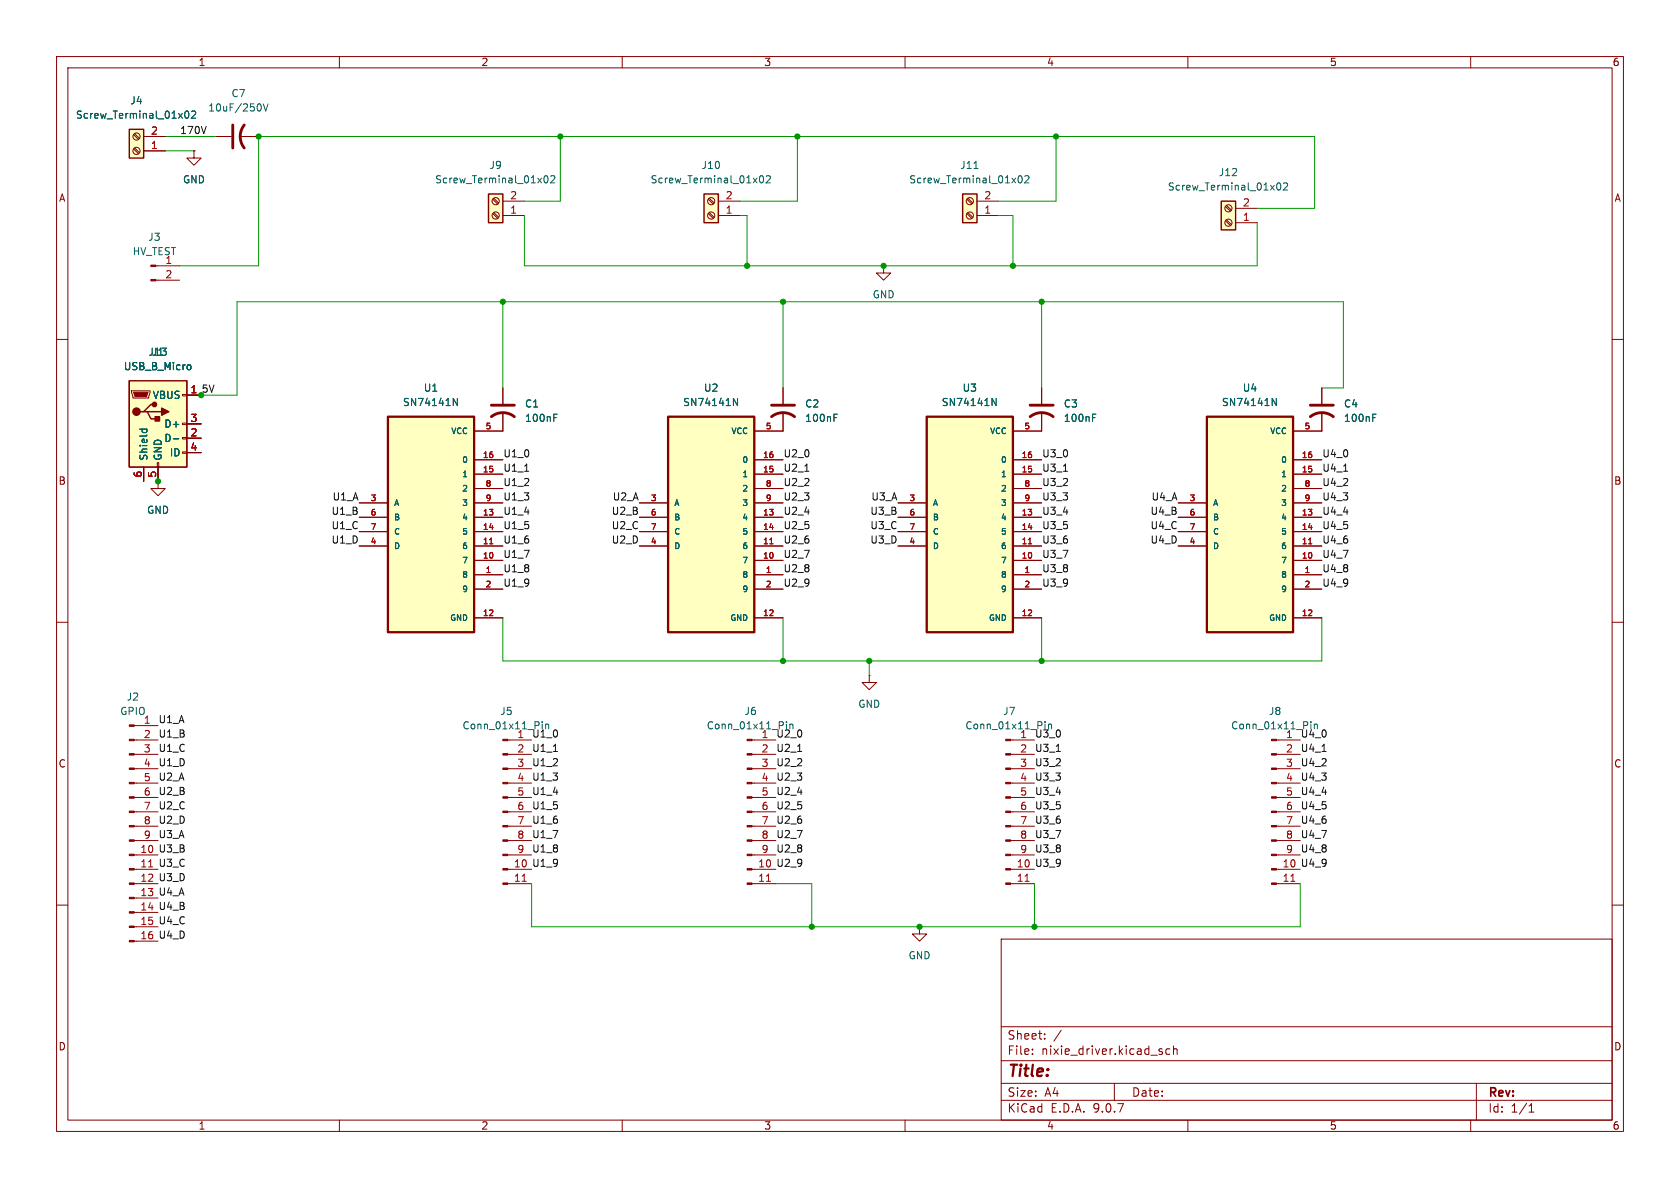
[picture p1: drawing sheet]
<svg xmlns="http://www.w3.org/2000/svg" width="297mm" height="210mm" viewBox="0 0 297 210" stroke-linecap="round" stroke-linejoin="round" font-family="sans-serif">
<g fill="none" stroke="#840000" stroke-width=".18">
<path d="M10 10h277v190h-277zM12 12h273v186h-273zM60 10v2M110 10v2M160 10v2M210 10v2M260 10v2M10 60h2M285 60h2M10 110h2M285 110h2M10 160h2"/>
<path d="M177 166h108v32h-108zM285 160h2M60 198v2M110 198v2M160 198v2M177 194.5h108M177 191.5h108M177 187.5h108M177 181.5h108M182.5 186.3v.1M182.5 185.5v.1M184.7 183.6v.1"/>
<path d="M184.7 182.8v.1M187.6 182.1l-1.3 2M197 191.5v3M205.1 185.9l.4 .1v.2l-.2 .2h-.3M205.1 185.4l.4 .1M206.8 185.5l-.4-.1-.3 .3v.4l.1 .2h.6M207.5 185.5l.2-.1 .3 .1 .1 .9M207.5 184.9v1.5M210 198v2M260 198v2M261 191.5v6.5M270.3 196.6h.9"/>
<path d="M270.3 195.5l.4-.4v1.5"/>
</g>
<path d="M22.9 67.3h10.1v15.3h-10.1z" fill="#ffffc2"/>
<path d="M22.9 67.3h10.1v15.3h-10.1zM25.4 72.8h.6l.7 1.2h1.2M26 72.8h2.6M27.3 71.5h-.6l-1.3 1.3h-.6" fill="none" stroke="#840000" stroke-width=".25"/>
<g fill="none" stroke="#840000" stroke-width=".18">
<path d="M23.2 69.1h3.3v.2l-.2 1.1h-2.8zM32.3 69.7h.7v.3h-.7zM32.3 74.8h.7v.3h-.7zM32.3 77.3h.7v.3h-.7zM32.3 79.9h.7v.2h-.7zM33 69.9h2.6M33 74.9h2.6M33 77.5h2.6M233.7 68.6v2.8M233.7 72.9v3.3M25.4 82.6v2.5M27.8 81.8h.3v.8h-.3z"/>
<path d="M27.9 82.6v2.5M33 80h2.6"/>
</g>
<path d="M23.6 69.3h2.6l-.3 .8h-2z" fill="#840000" stroke="#840000" stroke-width=".18"/>
<g fill="#840000" stroke="#840000" stroke-width=".25">
<path d="M27.4 73.7h.8v.7h-.8z"/>
<path d="M28.6 72.1l1.2 .7-1.2 .6z"/>
<circle cx="24.1" cy="72.8" r=".63"/>
<circle cx="27.3" cy="71.5" r=".38"/>
</g>
<path d="M24.7 75.9h1.3M25.2 75.9l-.1 .3M25.9 75.9l.1 .3M30.6 77.6h1M33.3 64.5l.3 .1 .1 .1v.5l-.4 .1M242.7 73.8h.4M242.7 73.2h.6" fill="none" stroke="#006464" stroke-width=".18"/>
<path d="M231.6 73.7a3.3 3.3 0 0 1 4.1 0M231.6 71.6h4.1" fill="none" stroke="#840000" stroke-width=".51"/>
<path d="M170.2 34.3h2.5v5.1h-2.5z" fill="#ffffc2"/>
<path d="M170.2 34.3h2.5v5.1h-2.5z" fill="none" stroke="#840000" stroke-width=".25"/>
<g fill="none" stroke="#840000" stroke-width=".18">
<path d="M170.9 37.8l.9 .8M170.9 35.2l.9 .9M171.1 37.6l.9 .8M171.1 35.1l.9 .8M172.7 38.1h3.8M172.7 35.6h3.8M184.1 68.6v2.8M184.1 72.9v3.3M153.7 119.4v1.3h1.2l-1.2 1.2-1.3-1.2h1.3M153.7 119.4h.1M23.7 130.8h4.2M23.7 133.4h4.2"/>
<path d="M23.7 135.9h4.2M23.7 138.4h4.2M23.7 128.3h4.2M89.8 130.8h4.2M89.8 133.4h4.2M89.8 135.9h4.2M89.8 138.4h4.2M132.9 130.8h4.3M132.9 133.4h4.3M132.9 135.9h4.3M132.9 138.4h4.3M178.7 130.8h4.2"/>
<path d="M178.7 133.4h4.2M178.7 135.9h4.2M178.7 138.4h4.2M225.7 130.8h4.2M225.7 133.4h4.2M225.7 135.9h4.2M225.7 138.4h4.2M23.7 141h4.2M23.7 143.5h4.2M23.7 146.1h4.2M23.7 148.6h4.2M23.7 151.1h4.2"/>
<path d="M23.7 153.7h4.2M23.7 156.2h4.2M23.7 158.8h4.2M89.8 141h4.2M89.8 143.5h4.2M89.8 146.1h4.2M89.8 148.6h4.2M89.8 151.1h4.2M89.8 153.7h4.2M89.8 156.2h4.2M132.9 141h4.3M132.9 143.5h4.3"/>
<path d="M132.9 146.1h4.3M132.9 148.6h4.3M132.9 151.1h4.3M132.9 153.7h4.3M132.9 156.2h4.3M178.7 141h4.2M178.7 143.5h4.2M178.7 146.1h4.2M178.7 148.6h4.2M178.7 151.1h4.2M178.7 153.7h4.2M178.7 156.2h4.2"/>
<path d="M225.7 141h4.2M225.7 143.5h4.2M225.7 146.1h4.2M225.7 148.6h4.2M225.7 151.1h4.2M225.7 153.7h4.2M225.7 156.2h4.2M23.7 161.3h4.2M23.7 163.8h4.2M23.7 166.4h4.2M162.6 163.8v1.3h1.2l-1.2 1.3-1.3-1.3h1.3M162.6 163.8h.1"/>
<circle cx="171.4" cy="38.1" r=".63"/>
<circle cx="171.4" cy="35.6" r=".63"/>
</g>
<g fill="none" stroke="#006464" stroke-width=".18">
<path d="M172.2 29.8h.7M180.1 31.2l.2-.1a.68 .68 0 0 1 .4 .6 .68 .68 0 0 1-.4 .6l-.2-.1-.1-.4zM181.2 31.2l.5-.1 .2 .3-.8 .9h.8M193.2 73.8h.4M193.2 73.2h.6M95.9 127.6v.1M95.9 128v.8M96.5 128.1l.1-.1 .3 .1 .1 .7M96.5 128v.8M139 127.6v.1M139 128v.8M139.6 128v.8"/>
<path d="M139.6 128.1l.2-.1 .3 .1 .1 .7M184.8 127.6v.1M184.8 128v.8M185.4 128.1l.1-.1 .3 .1 .1 .7M185.4 128v.8M231.7 127.6v.1M231.7 128v.8M232.3 128.1l.2-.1 .3 .1 .1 .7M232.3 128v.8"/>
</g>
<g fill="#840000" stroke="#840000" stroke-width=".18">
<path d="M132.1 130.7h.8v.2h-.8z"/>
<path d="M132.1 133.2h.8v.3h-.8z"/>
<path d="M132.1 135.8h.8v.2h-.8z"/>
<path d="M132.1 138.3h.8v.3h-.8z"/>
<path d="M132.1 140.8h.8v.3h-.8z"/>
<path d="M132.1 143.4h.8v.2h-.8z"/>
<path d="M132.1 145.9h.8v.3h-.8z"/>
<path d="M132.1 148.5h.8v.2h-.8z"/>
<path d="M132.1 151h.8v.3h-.8z"/>
<path d="M132.1 153.5h.8v.3h-.8z"/>
<path d="M132.1 156.1h.8v.2h-.8z"/>
<path d="M88.9 130.7h.9v.2h-.9z"/>
<path d="M88.9 133.2h.9v.3h-.9z"/>
<path d="M88.9 135.8h.9v.2h-.9z"/>
<path d="M88.9 138.3h.9v.3h-.9z"/>
<path d="M88.9 140.8h.9v.3h-.9z"/>
<path d="M88.9 143.4h.9v.2h-.9z"/>
<path d="M88.9 145.9h.9v.3h-.9z"/>
<path d="M88.9 148.5h.9v.2h-.9z"/>
<path d="M88.9 151h.9v.3h-.9z"/>
<path d="M88.9 153.5h.9v.3h-.9z"/>
<path d="M88.9 156.1h.9v.2h-.9z"/>
<path d="M224.8 130.7h.9v.2h-.9z"/>
<path d="M224.8 133.2h.9v.3h-.9z"/>
<path d="M224.8 135.8h.9v.2h-.9z"/>
<path d="M224.8 138.3h.9v.3h-.9z"/>
<path d="M224.8 140.8h.9v.3h-.9z"/>
<path d="M224.8 143.4h.9v.2h-.9z"/>
<path d="M224.8 145.9h.9v.3h-.9z"/>
<path d="M224.8 148.5h.9v.2h-.9z"/>
<path d="M224.8 151h.9v.3h-.9z"/>
<path d="M224.8 153.5h.9v.3h-.9z"/>
<path d="M224.8 156.1h.9v.2h-.9z"/>
<path d="M177.8 130.7h.9v.2h-.9z"/>
<path d="M177.8 133.2h.9v.3h-.9z"/>
<path d="M177.8 135.8h.9v.2h-.9z"/>
<path d="M177.8 138.3h.9v.3h-.9z"/>
<path d="M177.8 140.8h.9v.3h-.9z"/>
<path d="M177.8 143.4h.9v.2h-.9z"/>
<path d="M177.8 145.9h.9v.3h-.9z"/>
<path d="M177.8 148.5h.9v.2h-.9z"/>
<path d="M177.8 151h.9v.3h-.9z"/>
<path d="M177.8 153.5h.9v.3h-.9z"/>
<path d="M177.8 156.1h.9v.2h-.9z"/>
<path d="M22.9 128.1h.8v.3h-.8z"/>
<path d="M22.9 130.7h.8v.2h-.8z"/>
<path d="M22.9 133.2h.8v.3h-.8z"/>
<path d="M22.9 135.8h.8v.2h-.8z"/>
<path d="M22.9 138.3h.8v.3h-.8z"/>
<path d="M22.9 140.8h.8v.3h-.8z"/>
<path d="M22.9 143.4h.8v.2h-.8z"/>
<path d="M22.9 145.9h.8v.3h-.8z"/>
<path d="M22.9 148.5h.8v.2h-.8z"/>
<path d="M22.9 151h.8v.3h-.8z"/>
<path d="M22.9 153.5h.8v.3h-.8z"/>
<path d="M22.9 156.1h.8v.2h-.8z"/>
<path d="M22.9 158.6h.8v.3h-.8z"/>
<path d="M22.9 161.2h.8v.2h-.8z"/>
<path d="M22.9 163.7h.8v.3h-.8z"/>
<path d="M22.9 166.2h.8v.3h-.8z"/>
</g>
<path d="M26.3 153.3h.7M92.3 155.8h.7M135.5 155.8h.7M181.2 155.8h.7M228.2 155.8h.7" fill="none" stroke="#a90000" stroke-width=".18"/>
<path d="M182.1 73.7a3.3 3.3 0 0 1 4.1 0M182.1 71.6h4.1" fill="none" stroke="#840000" stroke-width=".51"/>
<path d="M163.8 73.7h15.3v38.1h-15.3z" fill="#ffffc2"/>
<path d="M163.8 73.7h15.3v38.1h-15.3z" fill="none" stroke="#840000" stroke-width=".41"/>
<g fill="none" stroke="#840000" stroke-width=".18">
<path d="M179.1 76.2h5M158.7 88.9h5.1M158.7 91.4h5.1M158.7 94h5.1M158.7 96.5h5.1M179.1 88.9h5M179.1 91.4h5M179.1 94h5M179.1 96.5h5M179.1 81.3h5M179.1 83.8h5M179.1 86.4h5"/>
<path d="M179.1 99.1h5M179.1 101.6h5M179.1 104.1h5M179.1 109.2h5"/>
</g>
<path d="M181.8 96.1h.6" fill="none" stroke="#a90000" stroke-width=".18"/>
<path d="M175.4 70.4l.7 1.3v-1.3" fill="none" stroke="#006464" stroke-width=".18"/>
<path d="M213.4 73.7h15.2v38.1h-15.2z" fill="#ffffc2"/>
<path d="M213.4 73.7h15.2v38.1h-15.2z" fill="none" stroke="#840000" stroke-width=".41"/>
<g fill="none" stroke="#840000" stroke-width=".18">
<path d="M156.2 47v1.3h1.3l-1.3 1.2-1.3-1.2h1.3M156.2 47h.1M228.6 76.2h5.1M208.3 88.9h5.1M208.3 91.4h5.1M208.3 94h5.1M208.3 96.5h5.1M228.6 88.9h5.1M228.6 91.4h5.1M228.6 94h5.1M228.6 96.5h5.1M228.6 81.3h5.1"/>
<path d="M228.6 83.8h5.1M228.6 86.4h5.1M228.6 99.1h5.1M228.6 101.6h5.1M228.6 104.1h5.1M228.6 109.2h5.1"/>
</g>
<path d="M231.3 96.1h.6" fill="none" stroke="#a90000" stroke-width=".18"/>
<path d="M224.9 70.4l.7 1.3v-1.3" fill="none" stroke="#006464" stroke-width=".18"/>
<path d="M215.9 35.6h2.5v5h-2.5z" fill="#ffffc2"/>
<path d="M215.9 35.6h2.5v5h-2.5z" fill="none" stroke="#840000" stroke-width=".25"/>
<g fill="none" stroke="#840000" stroke-width=".18">
<path d="M216.7 39l.8 .9M216.7 36.5l.8 .8M216.8 38.9l.9 .8M216.8 36.3l.9 .9M218.4 39.4h3.8M218.4 36.8h3.8"/>
<circle cx="217.2" cy="39.4" r=".63"/>
<circle cx="217.2" cy="36.8" r=".63"/>
</g>
<path d="M225.8 32.5l.2-.2a.68 .68 0 0 1 .4 .7 .68 .68 0 0 1-.4 .6l-.2-.1-.1-.4zM226.9 32.5l.5-.2 .2 .4-.8 .9h.8" fill="none" stroke="#006464" stroke-width=".18"/>
<path d="M118.1 73.7h15.2v38.1h-15.2z" fill="#ffffc2"/>
<path d="M118.1 73.7h15.2v38.1h-15.2z" fill="none" stroke="#840000" stroke-width=".41"/>
<g fill="none" stroke="#840000" stroke-width=".18">
<path d="M138.4 72.9v3.3h-5.1M138.4 68.6v2.8M113 88.9h5.1M113 91.4h5.1M113 94h5.1M113 96.5h5.1M133.3 88.9h5.1M133.3 91.4h5.1M133.3 94h5.1M133.3 96.5h5.1M133.3 81.3h5.1M133.3 83.8h5.1"/>
<path d="M133.3 86.4h5.1M133.3 99.1h5.1M133.3 101.6h5.1M133.3 104.1h5.1M133.3 109.2h5.1"/>
</g>
<path d="M136.1 96.1h.6" fill="none" stroke="#a90000" stroke-width=".18"/>
<path d="M129.7 70.4l.7 1.3v-1.3M147.4 73.8h.5M147.4 73.2h.6" fill="none" stroke="#006464" stroke-width=".18"/>
<path d="M136.4 73.7a3.3 3.3 0 0 1 4.1 0M136.4 71.6h4.1" fill="none" stroke="#840000" stroke-width=".51"/>
<path d="M124.5 34.3h2.5v5.1h-2.5z" fill="#ffffc2"/>
<path d="M124.5 34.3h2.5v5.1h-2.5z" fill="none" stroke="#840000" stroke-width=".25"/>
<g fill="none" stroke="#840000" stroke-width=".18">
<path d="M125.2 37.8l.9 .8M125.2 35.2l.9 .9M125.4 37.6l.9 .8M125.4 35.1l.9 .8M127 38.1h3.8M127 35.6h3.8"/>
<circle cx="125.7" cy="38.1" r=".63"/>
<circle cx="125.7" cy="35.6" r=".63"/>
</g>
<path d="M134.4 31.2l.2-.1a.68 .68 0 0 1 .4 .6 .68 .68 0 0 1-.4 .6l-.2-.1-.1-.4zM135.5 31.2l.5-.1 .2 .3-.8 .9h.8" fill="none" stroke="#006464" stroke-width=".18"/>
<path d="M68.6 73.7h15.2v38.1h-15.2z" fill="#ffffc2"/>
<path d="M68.6 73.7h15.2v38.1h-15.2z" fill="none" stroke="#840000" stroke-width=".41"/>
<g fill="none" stroke="#840000" stroke-width=".18">
<path d="M88.9 72.9v3.3h-5.1M88.9 68.6v2.8M63.5 88.9h5.1M63.5 91.4h5.1M63.5 94h5.1M63.5 96.5h5.1M83.8 88.9h5.1M83.8 91.4h5.1M83.8 94h5.1M83.8 96.5h5.1M83.8 81.3h5.1M83.8 83.8h5.1"/>
<path d="M83.8 86.4h5.1M83.8 99.1h5.1M83.8 101.6h5.1M83.8 104.1h5.1M83.8 109.2h5.1"/>
</g>
<path d="M86.6 96.1h.5" fill="none" stroke="#a90000" stroke-width=".18"/>
<path d="M80.1 70.4l.8 1.3v-1.3M97.9 73.8h.4M97.9 73.2h.6" fill="none" stroke="#006464" stroke-width=".18"/>
<path d="M86.9 73.7a3.3 3.3 0 0 1 4 0M86.9 71.6h4" fill="none" stroke="#840000" stroke-width=".51"/>
<path d="M86.4 34.3h2.5v5.1h-2.5z" fill="#ffffc2"/>
<path d="M86.4 34.3h2.5v5.1h-2.5z" fill="none" stroke="#840000" stroke-width=".25"/>
<g fill="none" stroke="#840000" stroke-width=".18">
<path d="M34.3 26.7v1.2h1.3l-1.3 1.3-1.3-1.3h1.3M34.3 26.7h.1M87.1 37.8l.9 .8M87.1 35.2l.9 .9M87.3 37.6l.9 .8M87.3 35.1l.9 .8M88.9 38.1h3.8M88.9 35.6h3.8M27.5 47h4.2M27.5 49.5h4.2M27.9 85.1v1.3h1.3l-1.3 1.2-1.2-1.2h1.2M27.9 85.1h.1"/>
<circle cx="87.6" cy="38.1" r=".63"/>
<circle cx="87.6" cy="35.6" r=".63"/>
</g>
<path d="M96.3 31.2l.2-.1a.68 .68 0 0 1 .4 .6 .68 .68 0 0 1-.4 .6l-.2-.1-.1-.4zM97.4 31.2l.5-.1 .2 .3-.8 .9h.8" fill="none" stroke="#006464" stroke-width=".18"/>
<g fill="#840000" stroke="#840000" stroke-width=".18">
<path d="M26.7 46.9h.8v.2h-.8z"/>
<path d="M26.7 49.4h.8v.3h-.8z"/>
</g>
<path d="M22.9 22.9h2.5v5h-2.5z" fill="#ffffc2"/>
<path d="M22.9 22.9h2.5v5h-2.5z" fill="none" stroke="#840000" stroke-width=".25"/>
<g fill="none" stroke="#840000" stroke-width=".18">
<path d="M23.6 26.3l.9 .9M23.6 23.8l.9 .8M23.8 26.2l.9 .8M23.8 23.6l.9 .9M25.4 26.7h3.8M25.4 24.1h3.8"/>
<circle cx="24.1" cy="26.7" r=".63"/>
<circle cx="24.1" cy="24.1" r=".63"/>
</g>
<path d="M32.8 19.7l.2-.1a.68 .68 0 0 1 .4 .7 .68 .68 0 0 1-.4 .6 .84 .84 0 0 1-.2-1.2zM33.9 19.8l.5-.2 .2 .4-.8 .9h.8" fill="none" stroke="#006464" stroke-width=".18"/>
<path d="M22.9 67.3h10.1v15.3h-10.1z" fill="#ffffc2"/>
<path d="M22.9 67.3h10.1v15.3h-10.1zM25.4 72.8h.6l.7 1.2h1.2M26 72.8h2.6M27.3 71.5h-.6l-1.3 1.3h-.6" fill="none" stroke="#840000" stroke-width=".25"/>
<g fill="none" stroke="#840000" stroke-width=".18">
<path d="M25.4 24.1h3.8M25.4 26.7h3.8M34.3 26.7h.1M38.1 24.1h2.8M42.4 24.1h3.3M23.2 69.1h3.3v.2l-.2 1.1h-2.8zM32.3 69.7h.7v.3h-.7zM32.3 74.8h.7v.3h-.7zM32.3 77.3h.7v.3h-.7zM32.3 79.9h.7v.2h-.7zM33 69.9h2.6M33 74.9h2.6"/>
<path d="M33 77.5h2.6M88.9 68.6v2.8M88.9 72.9v3.3h-5.1M138.4 72.9v3.3h-5.1M138.4 68.6v2.8M184.1 72.9v3.3h-5M184.1 68.6v2.8M233.7 72.9v3.3h-5.1M233.7 68.6v2.8M25.4 82.6v2.5M27.8 81.8h.3v.8h-.3zM27.9 85.1h.1"/>
<path d="M27.9 82.6v2.5M33 80h2.6M63.5 88.9h5.1M63.5 91.4h5.1M63.5 94h5.1M63.5 96.5h5.1M83.8 88.9h5.1M83.8 91.4h5.1M83.8 94h5.1M83.8 96.5h5.1M83.8 81.3h5.1M83.8 83.8h5.1"/>
<path d="M83.8 86.4h5.1M83.8 99.1h5.1M113 88.9h5.1M113 91.4h5.1M113 94h5.1M113 96.5h5.1M133.3 88.9h5.1M133.3 91.4h5.1M133.3 94h5.1M133.3 96.5h5.1M133.3 81.3h5.1M133.3 83.8h5.1"/>
<path d="M133.3 86.4h5.1M133.3 99.1h5.1M158.7 88.9h5.1M158.7 91.4h5.1M158.7 94h5.1M158.7 96.5h5.1M179.1 88.9h5M179.1 91.4h5M179.1 94h5M179.1 96.5h5M179.1 81.3h5M179.1 83.8h5"/>
<path d="M179.1 86.4h5M179.1 99.1h5M208.3 88.9h5.1M208.3 91.4h5.1M208.3 94h5.1M208.3 96.5h5.1M228.6 88.9h5.1M228.6 91.4h5.1M228.6 94h5.1M228.6 96.5h5.1M228.6 81.3h5.1M228.6 83.8h5.1"/>
<path d="M228.6 86.4h5.1M228.6 99.1h5.1M83.8 101.6h5.1M83.8 104.1h5.1M83.8 109.2h5.1M133.3 101.6h5.1M133.3 104.1h5.1M133.3 109.2h5.1M179.1 101.6h5M179.1 104.1h5M179.1 109.2h5M228.6 101.6h5.1"/>
<path d="M228.6 104.1h5.1M228.6 109.2h5.1"/>
</g>
<path d="M23.6 69.3h2.6l-.3 .8h-2z" fill="#840000" stroke="#840000" stroke-width=".18"/>
<g fill="#840000" stroke="#840000" stroke-width=".25">
<path d="M27.4 73.7h.8v.7h-.8z"/>
<path d="M28.6 72.1l1.2 .7-1.2 .6z"/>
<circle cx="24.1" cy="72.8" r=".63"/>
<circle cx="27.3" cy="71.5" r=".38"/>
</g>
<g fill="none" stroke="#006464" stroke-width=".18">
<path d="M32.8 19.7l.2-.1a.68 .68 0 0 1 .4 .7 .68 .68 0 0 1-.4 .6 .84 .84 0 0 1-.2-1.2zM33.9 19.8l.5-.2 .2 .4-.8 .9h.8M45.9 18.4a.79 .79 0 0 1 0 1.2M46.5 18.4l.5 1.2 .4-1.2M24.7 75.9h1.3M25.2 75.9l-.1 .3M25.9 75.9l.1 .3M30.6 77.6h1M33.3 64.5l.3 .1 .1 .1v.5l-.4 .1M80.1 70.4l.8 1.3v-1.3M97.9 73.8h.4M97.9 73.2h.6"/>
<path d="M129.7 70.4l.7 1.3v-1.3M147.4 73.8h.5M147.4 73.2h.6M175.4 70.4l.7 1.3v-1.3M193.2 73.8h.4M193.2 73.2h.6M224.9 70.4l.7 1.3v-1.3M242.7 73.8h.4M242.7 73.2h.6"/>
</g>
<path d="M41.1 22.1v4.1M43.2 22.1a3.3 3.3 0 0 0 0 4.1" fill="none" stroke="#840000" stroke-width=".51"/>
<path d="M92.7 83.3h.8M142.3 83.3h.7M188 83.3h.7M237.5 83.3h.8M97.8 132.8h.8M141 132.8h.7M186.7 132.8h.8M233.7 132.8h.7" fill="none" stroke="#0f0f0f" stroke-width=".18"/>
<g fill="none" stroke="#009600" stroke-width=".18">
<path d="M29.2 24.1h8.9M29.2 26.7h5.1M92.7 38.1v8.9h129.5v-7.6M99.1 24.1v11.5h-6.4M130.8 38.1h1.3v8.9M141 24.1v11.5h-10.2M176.5 38.1h2.6v8.9M186.7 24.1v11.5h-10.2M222.2 36.8h10.2v-12.7h-186.7v22.9h-14M88.9 53.3v15.3M138.4 53.3v15.3M184.1 53.3v15.3"/>
<path d="M233.7 68.6h3.8v-15.3h-195.6v16.6h-6.3M88.9 109.2v7.6h144.8v-7.6M138.4 109.2v7.6M153.7 116.8v2.6M184.1 109.2v7.6M94 156.2v7.6h135.9v-7.6M137.2 156.2h6.3v7.6M182.9 156.2v7.6"/>
</g>
<path d="M86.6 96.1h.5M136.1 96.1h.6M181.8 96.1h.6M231.3 96.1h.6" fill="none" stroke="#a90000" stroke-width=".18"/>
<g fill="#009600" stroke="#009600" stroke-width=".18">
<circle cx="45.7" cy="24.1" r=".46"/>
<circle cx="35.6" cy="69.9" r=".46"/>
<circle cx="27.9" cy="85.1" r=".46"/>
<circle cx="88.9" cy="53.3" r=".46"/>
<circle cx="99.1" cy="24.1" r=".46"/>
<circle cx="132.1" cy="47" r=".46"/>
<circle cx="141" cy="24.1" r=".46"/>
<circle cx="156.2" cy="47" r=".46"/>
<circle cx="138.4" cy="53.3" r=".46"/>
<circle cx="138.4" cy="116.8" r=".46"/>
<circle cx="184.1" cy="53.3" r=".46"/>
<circle cx="179.1" cy="47" r=".46"/>
<circle cx="186.7" cy="24.1" r=".46"/>
<circle cx="153.7" cy="116.8" r=".46"/>
<circle cx="184.1" cy="116.8" r=".46"/>
<circle cx="162.6" cy="163.8" r=".46"/>
<circle cx="182.9" cy="163.8" r=".46"/>
<circle cx="143.5" cy="163.8" r=".46"/>
</g>
<text font-size="2.8" fill="#840000" x="178" y="190.9">Title:</text>
<g font-size="2.1" fill="#840000">
<text x="178" y="184">Sheet:</text>
<text x="178" y="186.7">File:</text>
<text x="184.1" y="186.7">nixie_driver.kicad_sch</text>
<text x="178" y="196.9">KiCad</text>
<text x="178" y="194.1">Size:</text>
<text x="184.7" y="194.1">A4</text>
<text x="185.7" y="196.9">E.D.A.</text>
<text x="193.3" y="196.9">9.0.7</text>
<text x="200" y="194.1">Date:</text>
<text x="263" y="194.3">Rev:</text>
<text x="263" y="196.9">Id:</text>
<text x="267.1" y="196.9">1/1</text>
</g>
<g font-size="1.8" fill="#840000">
<text x="35" y="11.9">1</text>
<text x="85" y="11.9">2</text>
<text x="135" y="11.9">3</text>
<text x="185" y="11.9">4</text>
<text x="235" y="11.9">5</text>
<text x="285" y="11.9">6</text>
<text x="10.3" y="35.9">A</text>
<text x="285.3" y="35.9">A</text>
<text x="10.3" y="85.9">B</text>
<text x="285.3" y="85.9">B</text>
<text x="10.3" y="135.9">C</text>
<text x="285.3" y="135.9">C</text>
<text x="10.3" y="185.9">D</text>
<text x="285.3" y="185.9">D</text>
<text x="35" y="199.9">1</text>
<text x="85" y="199.9">2</text>
<text x="135" y="199.9">3</text>
<text x="185" y="199.9">4</text>
<text x="235" y="199.9">5</text>
<text x="285" y="199.9">6</text>
</g>
<g font-size="1.8" fill="#006464">
<text x="40.8" y="17.4">C7</text>
<text x="13.3" y="21.2">Screw_Terminal_01x02</text>
<text x="22.9" y="18.6">J4</text>
<text x="36.7" y="19.9">10uF/250V</text>
<text x="32.3" y="32.6">GND</text>
<text x="76.8" y="32.6">Screw_Terminal_01x02</text>
<text x="86.4" y="30.1">J9</text>
<text x="114.9" y="32.6">Screw_Terminal_01x02</text>
<text x="123.9" y="30.1">J10</text>
<text x="160.6" y="32.6">Screw_Terminal_01x02</text>
<text x="169.7" y="30.1">J11</text>
<text x="206.4" y="33.9">Screw_Terminal_01x02</text>
<text x="215.4" y="31.3">J12</text>
<text x="23.4" y="45.3">HV_TEST</text>
<text x="26.1" y="42.8">J3</text>
<text x="29.1" y="46.7">1</text>
<text x="154.2" y="52.9">GND</text>
<text x="21.8" y="65.6">USB_B_Micro</text>
<text x="26.1" y="63.1">J13</text>
<text x="26.7" y="63.1">J1</text>
<text x="26.9" y="70.7">VBUS</text>
<text x="71.1" y="72">SN74141N</text>
<text x="74.8" y="69.4">U1</text>
<text x="120.7" y="72">SN74141N</text>
<text x="124.4" y="69.4">U2</text>
<text x="166.4" y="72">SN74141N</text>
<text x="170.1" y="69.4">U3</text>
<text x="215.9" y="72">SN74141N</text>
<text x="219.6" y="69.4">U4</text>
<text x="29" y="75.8">D+</text>
<text x="92.7" y="72.2">C1</text>
<text x="92.7" y="74.8">100nF</text>
<text x="142.2" y="72.2">C2</text>
<text x="142.2" y="74.8">100nF</text>
<text x="188" y="72.2">C3</text>
<text x="188" y="74.8">100nF</text>
<text x="237.5" y="72.2">C4</text>
<text x="237.5" y="74.8">100nF</text>
<text x="26.3" y="81.5" transform="rotate(-90 26.3 81.5)">Shield</text>
<text x="28.8" y="81.5" transform="rotate(-90 28.8 81.5)">GND</text>
<text x="29" y="78.3">D-</text>
<text x="29.9" y="80.9">ID</text>
<text x="25.9" y="91">GND</text>
<text x="22.3" y="124.1">J2</text>
<text x="151.6" y="125.3">GND</text>
<text x="21.2" y="126.6">GPIO</text>
<text x="25.3" y="128">1</text>
<text x="81.7" y="129.1">Conn_01x11_Pin</text>
<text x="88.3" y="126.6">J5</text>
<text x="91.4" y="130.6">1</text>
<text x="124.8" y="129.1">Conn_01x11_Pin</text>
<text x="131.5" y="126.6">J6</text>
<text x="134.5" y="130.6">1</text>
<text x="170.6" y="129.1">Conn_01x11_Pin</text>
<text x="177.2" y="126.6">J7</text>
<text x="180.3" y="130.6">1</text>
<text x="217.6" y="129.1">Conn_01x11_Pin</text>
<text x="224.2" y="126.6">J8</text>
<text x="227.3" y="130.6">1</text>
<text x="160.5" y="169.8">GND</text>
</g>
<g font-size="1.8" fill="#a90000">
<text x="26.6" y="23.9">2</text>
<text x="26.6" y="26.4">1</text>
<text x="90.1" y="35.3">2</text>
<text x="128.2" y="35.3">2</text>
<text x="173.9" y="35.3">2</text>
<text x="90.1" y="37.8">1</text>
<text x="128.2" y="37.8">1</text>
<text x="173.9" y="37.8">1</text>
<text x="219.6" y="39.1">1</text>
<text x="219.6" y="36.6">2</text>
<text x="29.1" y="49.3">2</text>
<text x="33.6" y="69.6">1</text>
<text x="33.6" y="74.7">3</text>
<text x="33.6" y="77.2">2</text>
<text x="33.6" y="79.8">4</text>
<text x="25.1" y="84.5" transform="rotate(-90 25.1 84.5)">6</text>
<text x="27.7" y="84.5" transform="rotate(-90 27.7 84.5)">5</text>
<text x="25.3" y="130.6">2</text>
<text x="25.3" y="133.1">3</text>
<text x="25.3" y="135.6">4</text>
<text x="91.4" y="133.1">2</text>
<text x="91.4" y="135.6">3</text>
<text x="134.5" y="133.1">2</text>
<text x="134.5" y="135.6">3</text>
<text x="180.3" y="133.1">2</text>
<text x="180.3" y="135.6">3</text>
<text x="227.3" y="133.1">2</text>
<text x="227.3" y="135.6">3</text>
<text x="25.3" y="138.2">5</text>
<text x="25.3" y="140.7">6</text>
<text x="25.3" y="143.3">7</text>
<text x="91.4" y="138.2">4</text>
<text x="91.4" y="140.7">5</text>
<text x="91.4" y="143.3">6</text>
<text x="134.5" y="138.2">4</text>
<text x="134.5" y="140.7">5</text>
<text x="134.5" y="143.3">6</text>
<text x="180.3" y="138.2">4</text>
<text x="180.3" y="140.7">5</text>
<text x="180.3" y="143.3">6</text>
<text x="227.3" y="138.2">4</text>
<text x="227.3" y="140.7">5</text>
<text x="227.3" y="143.3">6</text>
<text x="25.3" y="145.8">8</text>
<text x="25.3" y="148.3">9</text>
<text x="91.4" y="145.8">7</text>
<text x="91.4" y="148.3">8</text>
<text x="134.5" y="145.8">7</text>
<text x="134.5" y="148.3">8</text>
<text x="180.3" y="145.8">7</text>
<text x="180.3" y="148.3">8</text>
<text x="227.3" y="145.8">7</text>
<text x="227.3" y="148.3">8</text>
<text x="24.7" y="150.9">10</text>
<text x="24.7" y="153.4">11</text>
<text x="24.7" y="156">12</text>
<text x="90.8" y="153.4">10</text>
<text x="90.8" y="156">11</text>
<text x="91.4" y="150.9">9</text>
<text x="133.9" y="153.4">10</text>
<text x="133.9" y="156">11</text>
<text x="134.5" y="150.9">9</text>
<text x="179.7" y="153.4">10</text>
<text x="179.7" y="156">11</text>
<text x="180.3" y="150.9">9</text>
<text x="226.7" y="153.4">10</text>
<text x="226.7" y="156">11</text>
<text x="227.3" y="150.9">9</text>
<text x="24.7" y="158.5">13</text>
<text x="24.7" y="161">14</text>
<text x="24.7" y="163.6">15</text>
<text x="24.7" y="166.1">16</text>
</g>
<g font-size="1.8" fill="#0f0f0f">
<text x="31.7" y="23.8">170V</text>
<text x="35.6" y="69.5">5V</text>
<text x="88.9" y="80.9">U1_0</text>
<text x="88.9" y="83.5">U1_1</text>
<text x="138.4" y="83.5">U2_1</text>
<text x="138.4" y="80.9">U2_0</text>
<text x="184.1" y="80.9">U3_0</text>
<text x="184.1" y="83.5">U3_1</text>
<text x="233.7" y="83.5">U4_1</text>
<text x="233.7" y="80.9">U4_0</text>
<text x="58.7" y="88.6">U1_A</text>
<text x="88.9" y="88.6">U1_3</text>
<text x="88.9" y="86">U1_2</text>
<text x="108.2" y="88.6">U2_A</text>
<text x="138.4" y="88.6">U2_3</text>
<text x="138.4" y="86">U2_2</text>
<text x="154" y="88.6">U3_A</text>
<text x="184.1" y="88.6">U3_3</text>
<text x="184.1" y="86">U3_2</text>
<text x="203.5" y="88.6">U4_A</text>
<text x="233.7" y="86">U4_2</text>
<text x="233.7" y="88.6">U4_3</text>
<text x="58.5" y="93.6">U1_C</text>
<text x="58.5" y="91.1">U1_B</text>
<text x="88.9" y="91.1">U1_4</text>
<text x="88.9" y="93.6">U1_5</text>
<text x="108" y="93.6">U2_C</text>
<text x="108" y="91.1">U2_B</text>
<text x="138.4" y="91.1">U2_4</text>
<text x="138.4" y="93.6">U2_5</text>
<text x="153.8" y="91.1">U3_B</text>
<text x="153.8" y="93.6">U3_C</text>
<text x="184.1" y="91.1">U3_4</text>
<text x="184.1" y="93.6">U3_5</text>
<text x="203.3" y="91.1">U4_B</text>
<text x="203.3" y="93.6">U4_C</text>
<text x="233.7" y="93.6">U4_5</text>
<text x="233.7" y="91.1">U4_4</text>
<text x="58.5" y="96.2">U1_D</text>
<text x="88.9" y="96.2">U1_6</text>
<text x="88.9" y="98.7">U1_7</text>
<text x="88.9" y="101.3">U1_8</text>
<text x="108" y="96.2">U2_D</text>
<text x="138.4" y="96.2">U2_6</text>
<text x="138.4" y="98.7">U2_7</text>
<text x="138.4" y="101.3">U2_8</text>
<text x="153.8" y="96.2">U3_D</text>
<text x="184.1" y="96.2">U3_6</text>
<text x="184.1" y="98.7">U3_7</text>
<text x="184.1" y="101.3">U3_8</text>
<text x="203.3" y="96.2">U4_D</text>
<text x="233.7" y="101.3">U4_8</text>
<text x="233.7" y="98.7">U4_7</text>
<text x="233.7" y="96.2">U4_6</text>
<text x="88.9" y="103.8">U1_9</text>
<text x="138.4" y="103.8">U2_9</text>
<text x="184.1" y="103.8">U3_9</text>
<text x="233.7" y="103.8">U4_9</text>
<text x="27.9" y="130.5">U1_B</text>
<text x="27.9" y="127.9">U1_A</text>
<text x="94" y="130.5">U1_0</text>
<text x="137.2" y="130.5">U2_0</text>
<text x="182.9" y="130.5">U3_0</text>
<text x="229.9" y="130.5">U4_0</text>
<text x="27.9" y="135.5">U1_D</text>
<text x="27.9" y="133">U1_C</text>
<text x="94" y="133">U1_1</text>
<text x="94" y="135.5">U1_2</text>
<text x="137.2" y="133">U2_1</text>
<text x="137.2" y="135.5">U2_2</text>
<text x="182.9" y="133">U3_1</text>
<text x="182.9" y="135.5">U3_2</text>
<text x="229.9" y="133">U4_1</text>
<text x="229.9" y="135.5">U4_2</text>
<text x="27.9" y="143.2">U2_C</text>
<text x="27.9" y="140.6">U2_B</text>
<text x="27.9" y="138.1">U2_A</text>
<text x="94" y="138.1">U1_3</text>
<text x="94" y="140.6">U1_4</text>
<text x="94" y="143.2">U1_5</text>
<text x="137.2" y="143.2">U2_5</text>
<text x="137.2" y="140.6">U2_4</text>
<text x="137.2" y="138.1">U2_3</text>
<text x="182.9" y="138.1">U3_3</text>
<text x="182.9" y="140.6">U3_4</text>
<text x="182.9" y="143.2">U3_5</text>
<text x="229.9" y="143.2">U4_5</text>
<text x="229.9" y="138.1">U4_3</text>
<text x="229.9" y="140.6">U4_4</text>
<text x="27.9" y="148.2">U3_A</text>
<text x="27.9" y="145.7">U2_D</text>
<text x="94" y="145.7">U1_6</text>
<text x="94" y="148.2">U1_7</text>
<text x="137.2" y="145.7">U2_6</text>
<text x="137.2" y="148.2">U2_7</text>
<text x="182.9" y="145.7">U3_6</text>
<text x="182.9" y="148.2">U3_7</text>
<text x="229.9" y="148.2">U4_7</text>
<text x="229.9" y="145.7">U4_6</text>
<text x="27.9" y="155.9">U3_D</text>
<text x="27.9" y="153.3">U3_C</text>
<text x="27.9" y="150.8">U3_B</text>
<text x="94" y="150.8">U1_8</text>
<text x="94" y="153.3">U1_9</text>
<text x="137.2" y="153.3">U2_9</text>
<text x="137.2" y="150.8">U2_8</text>
<text x="182.9" y="153.3">U3_9</text>
<text x="182.9" y="150.8">U3_8</text>
<text x="229.9" y="153.3">U4_9</text>
<text x="229.9" y="150.8">U4_8</text>
<text x="27.9" y="158.4">U4_A</text>
<text x="27.9" y="160.9">U4_B</text>
<text x="27.9" y="166">U4_D</text>
<text x="27.9" y="163.5">U4_C</text>
</g>
<g font-size="1.4" fill="#006464">
<text x="79.6" y="76.9">VCC</text>
<text x="129.2" y="76.9">VCC</text>
<text x="174.9" y="76.9">VCC</text>
<text x="224.4" y="76.9">VCC</text>
<text x="81.6" y="82">0</text>
<text x="131.1" y="82">0</text>
<text x="176.8" y="82">0</text>
<text x="226.4" y="82">0</text>
<text x="69.6" y="89.6">A</text>
<text x="81.6" y="84.6">1</text>
<text x="81.6" y="87.1">2</text>
<text x="81.6" y="89.6">3</text>
<text x="119.1" y="89.6">A</text>
<text x="131.1" y="84.6">1</text>
<text x="131.1" y="87.1">2</text>
<text x="131.1" y="89.6">3</text>
<text x="164.8" y="89.6">A</text>
<text x="176.8" y="84.6">1</text>
<text x="176.8" y="87.1">2</text>
<text x="176.8" y="89.6">3</text>
<text x="214.4" y="89.6">A</text>
<text x="226.4" y="84.6">1</text>
<text x="226.4" y="87.1">2</text>
<text x="226.4" y="89.6">3</text>
<text x="69.6" y="92.2">B</text>
<text x="69.6" y="94.7">C</text>
<text x="81.6" y="92.2">4</text>
<text x="81.6" y="94.7">5</text>
<text x="119.1" y="92.2">B</text>
<text x="119.1" y="94.7">C</text>
<text x="131.1" y="92.2">4</text>
<text x="131.1" y="94.7">5</text>
<text x="164.8" y="92.2">B</text>
<text x="164.8" y="94.7">C</text>
<text x="176.8" y="92.2">4</text>
<text x="176.8" y="94.7">5</text>
<text x="214.4" y="92.2">B</text>
<text x="214.4" y="94.7">C</text>
<text x="226.4" y="92.2">4</text>
<text x="226.4" y="94.7">5</text>
<text x="69.6" y="97.3">D</text>
<text x="81.6" y="97.3">6</text>
<text x="81.6" y="99.8">7</text>
<text x="119.1" y="97.3">D</text>
<text x="131.1" y="97.3">6</text>
<text x="131.1" y="99.8">7</text>
<text x="164.8" y="97.3">D</text>
<text x="176.8" y="97.3">6</text>
<text x="176.8" y="99.8">7</text>
<text x="214.4" y="97.3">D</text>
<text x="226.4" y="97.3">6</text>
<text x="226.4" y="99.8">7</text>
<text x="81.6" y="102.3">8</text>
<text x="81.6" y="104.9">9</text>
<text x="131.1" y="102.3">8</text>
<text x="131.1" y="104.9">9</text>
<text x="176.8" y="102.3">8</text>
<text x="176.8" y="104.9">9</text>
<text x="226.4" y="102.3">8</text>
<text x="226.4" y="104.9">9</text>
<text x="79.5" y="110">GND</text>
<text x="129" y="110">GND</text>
<text x="174.7" y="110">GND</text>
<text x="224.2" y="110">GND</text>
</g>
<g font-size="1.4" fill="#a90000">
<text x="85.7" y="75.9">5</text>
<text x="135.3" y="75.9">5</text>
<text x="181" y="75.9">5</text>
<text x="230.5" y="75.9">5</text>
<text x="85.3" y="81">16</text>
<text x="85.3" y="83.6">15</text>
<text x="134.8" y="81">16</text>
<text x="134.8" y="83.6">15</text>
<text x="180.5" y="81">16</text>
<text x="180.5" y="83.6">15</text>
<text x="230" y="81">16</text>
<text x="230" y="83.6">15</text>
<text x="65.4" y="88.6">3</text>
<text x="85.7" y="86.1">8</text>
<text x="85.7" y="88.6">9</text>
<text x="115" y="88.6">3</text>
<text x="135.3" y="86.1">8</text>
<text x="135.3" y="88.6">9</text>
<text x="160.7" y="88.6">3</text>
<text x="181" y="86.1">8</text>
<text x="181" y="88.6">9</text>
<text x="210.2" y="88.6">3</text>
<text x="230.5" y="86.1">8</text>
<text x="230.5" y="88.6">9</text>
<text x="65.4" y="91.2">6</text>
<text x="65.4" y="93.7">7</text>
<text x="85.3" y="91.2">13</text>
<text x="85.3" y="93.7">14</text>
<text x="115" y="91.2">6</text>
<text x="115" y="93.7">7</text>
<text x="134.8" y="91.2">13</text>
<text x="134.8" y="93.7">14</text>
<text x="160.7" y="91.2">6</text>
<text x="160.7" y="93.7">7</text>
<text x="180.5" y="91.2">13</text>
<text x="180.5" y="93.7">14</text>
<text x="210.2" y="91.2">6</text>
<text x="210.2" y="93.7">7</text>
<text x="230" y="91.2">13</text>
<text x="230" y="93.7">14</text>
<text x="65.4" y="96.3">4</text>
<text x="85.3" y="96.3">11</text>
<text x="85.3" y="98.8">10</text>
<text x="85.7" y="101.3">1</text>
<text x="115" y="96.3">4</text>
<text x="134.8" y="96.3">11</text>
<text x="134.8" y="98.8">10</text>
<text x="135.3" y="101.3">1</text>
<text x="160.7" y="96.3">4</text>
<text x="180.5" y="96.3">11</text>
<text x="180.5" y="98.8">10</text>
<text x="181" y="101.3">1</text>
<text x="210.2" y="96.3">4</text>
<text x="230" y="96.3">11</text>
<text x="230" y="98.8">10</text>
<text x="230.5" y="101.3">1</text>
<text x="85.7" y="103.9">2</text>
<text x="135.3" y="103.9">2</text>
<text x="181" y="103.9">2</text>
<text x="230.5" y="103.9">2</text>
<text x="85.3" y="109">12</text>
<text x="134.8" y="109">12</text>
<text x="180.5" y="109">12</text>
<text x="230" y="109">12</text>
</g>
</svg>
